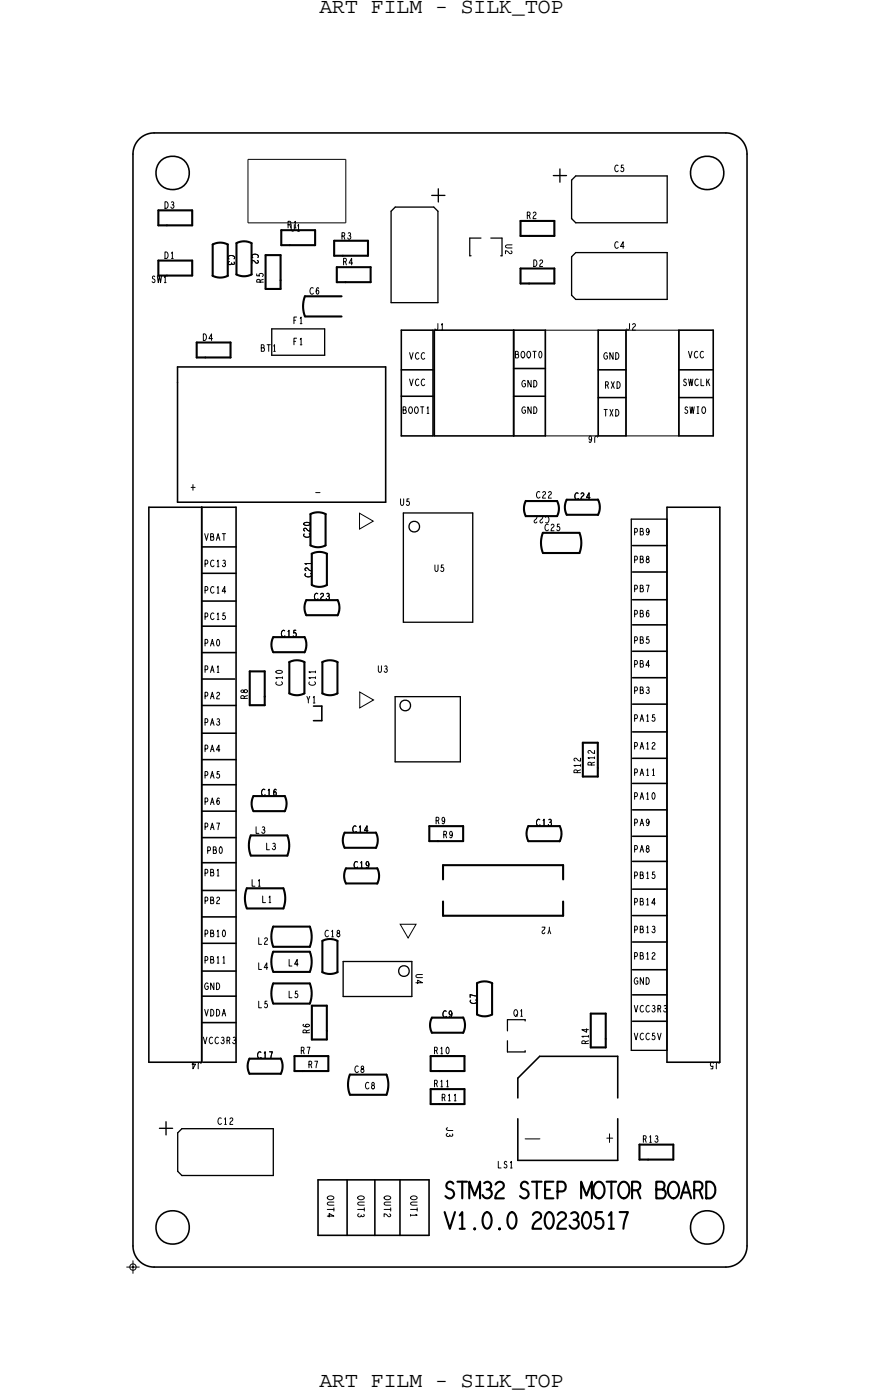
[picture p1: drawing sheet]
<svg xmlns="http://www.w3.org/2000/svg" width="85mm" height="135mm" viewBox="0 0 85 135" stroke-linecap="round" stroke-linejoin="round" font-family="sans-serif">
<!-- layer: Board Outline -->
<g fill="none" stroke="#000" stroke-width=".15">
<path d="M12.8 14.8v104.9zM14.8 12.8h54.9zM14.8 12.8a2.03 2.03 0 0 0-2 2M69.7 12.8a2.03 2.03 0 0 1 2.1 2M71.8 14.8v104.9zM38.6 35.5h3zM38.6 38.1h3zM38.6 31.7h3zM38.6 31.7v10.2zM41.6 31.7v10.2zM49.4 35.4h3zM49.4 38.1h3z"/>
<path d="M49.4 31.7v10.2zM49.4 31.7h3zM52.4 31.7v10.2zM57.5 35.5h2.6zM57.5 38.2h2.6zM57.5 31.7v10.2zM57.5 31.7h2.6zM60.1 31.7v10.2zM65.2 35.5h3.3zM65.2 38.2h3.3zM65.2 31.7v10.2zM65.2 31.7h3.3z"/>
<path d="M68.5 31.7v10.2zM19.4 52.6h3.3zM19.4 55.1h3.3zM19.4 57.8h3.3zM19.4 48.8v53.3zM19.4 48.8h3.3zM22.7 48.8v53.3zM38.6 41.9h3zM49.4 41.9h3zM57.5 41.9h2.6zM60.8 57.6h3.3zM60.8 55h3.3z"/>
<path d="M60.8 52.4h3.3zM65.2 41.9h3.3zM19.4 60.2h3.3zM19.4 62.7h3.3zM19.4 65.3h3.2zM19.4 67.8h3.3zM19.4 70.5h3.3zM19.4 73h3.3zM19.4 75.4h3.3zM19.4 78h3.3zM60.8 65.1h3.2zM60.8 62.6h3.3z"/>
<path d="M60.8 60.1h3.3zM60.8 72.9h3.3zM60.8 70.3h3.3zM60.8 67.7h3.3zM60.8 77.8h3.3zM60.8 75.3h3.3zM19.4 80.5h3.3zM19.4 82.9h3.3zM19.4 85.6h3.3zM19.4 88.1h3.3zM19.4 90.7h3.3zM19.4 93.3h3.3z"/>
<path d="M19.4 95.7h3.3zM19.4 98.3h3.3zM60.8 80.4h3.3zM60.8 85.5h3.3zM60.8 82.8h3.3zM60.8 88h3.3zM60.8 93.2h3.3zM60.8 90.5h3.3zM60.8 95.6h3.3zM60.8 98.2h3.3zM12.8 119.7a2.03 2.03 0 0 0 2 2.1M19.5 102.1h3.2z"/>
<path d="M30.6 118.7h2.8zM30.6 113.4v5.3zM30.6 113.4h10.6zM33.4 113.4v5.3zM33.4 118.7h2.6zM36 118.7h2.4zM36 113.4v5.3zM38.4 113.4v5.3zM38.4 118.7h2.8zM41.2 113.4v5.3zM71.8 119.7a2.03 2.03 0 0 1-2.1 2.1M12.8 121.8h.1"/>
<path d="M14.8 121.8h54.9z"/>
<circle cx="16.6" cy="16.6" r="1.61"/>
<circle cx="67.9" cy="16.6" r="1.61"/>
<circle cx="16.6" cy="118" r="1.61"/>
<circle cx="67.9" cy="118" r="1.61"/>
</g>
<path d="M60.7 49.9h3.4zM60.7 49.9v51zM64.1 49.9v51zM60.7 100.9h3.4z" fill="none" stroke="#000" stroke-width=".13"/>
<!-- layer: Components -->
<g fill="none" stroke="#000" stroke-width=".2">
<path d="M15.2 21.7h.8zM15.2 20.2v1.5zM15.2 25v1.5zM15.2 20.2h3.3zM15.2 25h3.3zM16 21.7h2.5zM16 26.5h2.5zM18.5 20.2v1.5zM18.5 25v1.5zM18.9 32.9h3.2zM18.9 34.4h.8zM18.9 32.9v1.5z"/>
<path d="M19.7 34.4h2.4zM20.4 26.5l.7 .2 .8-.2M20.4 23.5v3zM20.4 23.5l.8-.2 .7 .2M21.9 23.5v3zM22.1 32.9v1.5zM22.7 26.4l.7 .2 .8-.2M22.7 23.4v3zM22.7 23.4l.8-.2 .7 .2M24.2 23.4v3zM25.5 24.5h1.5zM25.5 27.8h1.5z"/>
<path d="M25.5 24.5v3.3zM27 26.9v.9zM27 24.5v2.4zM27 23.6h.9zM27 22.1v1.5zM27 22.1h3.3zM27.9 23.6h2.4zM29.3 28.5a2.69 2.69 0 0 0 0 1.9M29.3 28.5h3.5zM29.3 30.4h3.5zM30.3 22.1v1.5zM32.1 23.1h3.3z"/>
<path d="M32.1 24.6h.8zM32.1 23.1v1.5zM32.4 27.1h.8zM32.4 25.7v1.4zM32.4 25.7h3.2zM32.9 24.6h2.5zM33.2 27.1h2.4zM35.4 23.1v1.5zM35.6 25.7v1.4zM50 22.7h.8zM50 21.2v1.5zM50 27.2h.8z"/>
<path d="M50 25.8v1.4zM50 21.2h3.3zM50 25.8h3.3zM50.8 27.2h2.5zM50.8 22.7h2.5zM53.3 21.2v1.5zM53.3 25.8v1.4zM29.4 59.1h3zM29.4 57.7h3zM29.4 57.7l-.1 .7 .1 .7M29.8 49.4l.8-.2 .7 .2M29.8 52.4l.7 .2 .8-.2"/>
<path d="M29.8 49.4v3zM29.9 53.2l.8-.2 .7 .2M30 56.2l.6 .2 .8-.2M30 53.2v3zM31.3 49.4v3zM31.4 53.2v3zM32.4 57.7l.2 .8-.2 .6M50.5 49.6h3zM50.5 48.2h3zM50.5 48.1l-.2 .7 .2 .8M52.2 51.2a2.69 2.69 0 0 0 0 1.9M52.2 51.2h3.5z"/>
<path d="M52.2 53.2h3.5zM53.5 48.2l.2 .7-.2 .7M54.5 49.5h3zM54.5 48h3zM54.5 48l-.2 .7 .2 .8M55.7 51.2a2.69 2.69 0 0 1 0 1.9M57.5 48l.1 .8-.1 .7M24 64.5h1.4zM24 67.8h1.4zM24 64.5v3.3zM24.4 78h3zM24.4 76.5h3z"/>
<path d="M24.4 76.5l-.2 .7 .2 .8M25.4 66.9v.9zM25.4 64.5v2.4zM26.3 62.7h3zM26.3 61.2h3zM26.3 61.2l-.2 .7 .2 .8M27.4 76.5l.1 .8-.1 .7M27.8 63.6l.8-.1 .7 .1M27.8 66.6l.7 .2 .7-.2M27.8 63.6v3zM29.2 63.6v3zM29.3 61.2l.1 .8-.1 .7"/>
<path d="M31 63.6l.7-.1 .7 .1M31 66.6l.7 .2 .7-.2M31 63.6v3zM32.4 63.6v3zM41.3 79.4h3.2zM41.3 79.4v1.4zM44.5 79.4v1.4zM50.8 79.4h3zM50.8 79.4l-.2 .7 .2 .7M53.8 79.4l.1 .8-.1 .7M56 71.4h1.4zM56 74.6h1.4z"/>
<path d="M56 71.4v3.2zM57.4 73.8v.8zM57.4 71.4v2.4zM23.7 85.4a2.69 2.69 0 0 0 0 1.9M23.7 85.4h3.5zM23.7 87.3h3.5zM24.1 80.3a2.69 2.69 0 0 0 0 1.9M24.1 80.3h3.5zM24.1 82.2h3.5zM26.3 94.5a2.69 2.69 0 0 0-.1 1.9M26.3 91.5a2.69 2.69 0 0 0-.1 1.9M26.3 89.1a2.69 2.69 0 0 0-.1 1.9"/>
<path d="M26.3 94.5h3.5zM26.3 96.5h3.5zM26.3 91.5h3.5zM26.3 93.4h3.5zM26.3 89.1h3.5zM26.3 91h3.5zM27.2 85.4a2.69 2.69 0 0 1 0 1.9M27.6 80.3a2.69 2.69 0 0 1 0 1.9M29.8 94.5a2.69 2.69 0 0 1 0 2M29.8 91.5a2.69 2.69 0 0 1 0 1.9M29.8 89.1a2.69 2.69 0 0 1 0 1.9M30 96.7h1.4z"/>
<path d="M30 99.9h1.4zM30 96.7v3.2zM31 93.4l.7 .2 .7-.2M31 90.4v3zM31.4 99.1v.8zM31.4 96.7v2.4zM32.4 90.4v3zM33.1 81.5h3zM33.1 80h3zM33.1 80l-.2 .7 .2 .8M33.2 84.9h3zM33.2 83.5h3z"/>
<path d="M33.2 83.5l-.1 .7 .1 .7M36.1 80l.2 .8-.2 .7M36.2 83.4l.2 .8-.2 .7M41.3 80.8h.8zM41.5 99.3h3zM41.5 97.8h3zM41.5 97.8l-.2 .7 .2 .8M42.1 80.8h2.4zM42.6 83.2h11.5zM42.6 83.2v1.3zM42.6 88h11.5zM42.6 86.6v1.4z"/>
<path d="M44.5 97.8l.2 .8-.2 .7M45.8 94.5l.8-.2 .7 .2M45.8 97.5l.7 .2 .8-.2M45.8 94.5v3zM47.3 94.5v3zM50.8 80.8h3zM54.1 83.2v1.3zM54.1 86.6v1.4zM56.8 97.4h1.4zM56.8 97.4v3.3zM58.2 99.8v.9zM58.2 97.4v2.4z"/>
<path d="M24 103.2h3zM24 101.7h3zM24 101.7l-.2 .7 .2 .8M27 101.7l.2 .8-.2 .7M28.3 101.5h3.2zM28.3 102.9h.8zM28.3 101.5v1.4zM29.1 102.9h2.4zM31.5 101.5v1.4zM33.6 103.3a2.69 2.69 0 0 0 0 1.9M33.6 103.3h3.5zM33.6 105.2h3.5z"/>
<path d="M37.1 103.3a2.69 2.69 0 0 1 0 1.9M41.4 104.7h3.2zM41.4 101.5h3.2zM41.4 106.1h.8zM41.4 104.7v1.4zM41.4 102.9h.8zM41.4 101.5v1.4zM42.2 106.1h2.4zM42.2 102.9h2.4zM44.6 104.7v1.4zM44.6 101.5v1.4zM56.8 100.7h1.4z"/>
<path d="M61.4 111.4h.9zM61.4 110v1.4zM61.4 110h3.3zM62.3 111.4h2.4zM64.7 110v1.4z"/>
</g>
<g fill="none" stroke="#000" stroke-width=".15">
<path d="M17.1 35.3h20zM17.1 35.3v1.5zM17.1 36.8v11.5zM37.1 35.3v13zM41.7 31.7h7.7zM41.7 31.7v10.2zM49.4 31.7v10.2zM14.3 48.8h5.1zM14.3 48.8v53.3zM17.1 48.3h20zM19.4 48.8v53.3zM41.7 41.9h7.7z"/>
<path d="M64.1 48.8h5.1zM64.1 48.8v53.3zM69.2 48.8v53.3zM30.1 67.9h.8zM30.1 69.3h.8zM30.9 67.9v1.4zM14.3 102.1h5.1zM49.8 103.6l2.1-2.1zM49.8 103.6v1.9zM49.8 111.5h9.6zM49.8 107.5v4zM51.9 101.5h7.5z"/>
<path d="M59.4 101.5v4zM59.4 107.5v4zM64.1 102.1h5.1z"/>
</g>
<g fill="none" stroke="#000" stroke-width=".13">
<path d="M38 19.9l-.4 .4zM38 19.9h3.7zM41.5 18.8h1.2zM41.7 19.9l.4 .4zM42.1 18.1v1.3zM53.2 16.9h1.2zM53.8 16.2v1.3zM54.9 17.3l.4-.4zM54.9 17.3v3.7zM55.3 16.9h8.8zM64.1 16.9v4.5zM26.1 31.6v2.5z"/>
<path d="M26.1 31.6h5.1zM26.1 34.1h5.1zM31.2 31.6v2.5zM37.6 20.3v8.8zM37.6 29.1h4.5zM42.1 20.3v8.8zM54.9 24.7l.4-.4zM54.9 24.7v3.7zM54.9 21l.4 .4zM54.9 28.4l.4 .4zM55.3 28.8h8.8zM55.3 21.4h8.8z"/>
<path d="M55.3 24.3h8.8zM64.1 24.3v4.5zM38.8 59.8h6.6zM38.8 49.3v10.5zM38.8 49.3h6.6zM45.4 49.3v10.5zM38 73.2h6.2zM38 67v6.2zM38 67h6.2zM44.2 67v6.2zM33 92.4h6.6zM33 92.4v3.4z"/>
<path d="M33 95.8h6.6zM39.6 92.4v3.4zM15.3 108.4h1.3zM16 107.8v1.3zM17.1 112.6l.4 .4zM17.1 108.9l.4-.4zM17.1 108.9v3.7zM17.5 113h8.8zM17.5 108.5h8.8zM26.3 108.5v4.5z"/>
<circle cx="39.8" cy="50.6" r=".51"/>
<circle cx="38.9" cy="67.8" r=".51"/>
<circle cx="38.8" cy="93.3" r=".51"/>
</g>
<g fill="none" stroke="#000" stroke-width=".1">
<path d="M23.8 15.3v6.1zM23.8 15.3h9.4zM33.2 15.3v6.1zM23.8 21.4h9.4zM52.4 31.7h5.1zM52.4 31.7v10.2zM57.5 31.7v10.2zM60.1 31.7h5.1zM60.1 31.7v10.2zM65.2 31.7v10.2zM34.5 49.3l1.4 .8-1.4 .7zM52.4 41.9h5.1z"/>
<path d="M60.1 41.9h5.1zM34.6 66.5l1.3 .8-1.3 .7zM38.4 88.8h1.6l-.8 1.4z"/>
</g>
<path d="M45.1 22.9h1.1zM45.1 22.9v1.7zM45.1 24.6h.2zM47.2 22.9h1zM48.1 24.6h.1zM48.2 22.9v1.7zM48.8 98h1.7zM48.8 98v1.1zM48.8 101.1h1.7zM48.8 100v1.1zM50.5 101v.1z" fill="none" stroke="#000" stroke-width=".12"/>
<!-- layer: Text -->
<path d="M50.5 109.5h1.4" fill="none" stroke="#000" stroke-width=".1"/>
<!-- layer: Drawing Origin -->
<path d="M12.1 121.8h1.3M12.5 121.6l.3-.1 .2 .1 .1 .2-.1 .2-.2 .1-.3-.1v-.2zM12.8 121.1v1.3" fill="none" stroke="#000" stroke-width=".1"/>
<text font-size="3.2" x="57.9" y="110">+</text>
<g font-size="2.7">
<text x="42.6" y="115.2">STM32 STEP MOTOR BOARD</text>
<text x="42.6" y="118.1">V1.0.0 20230517</text>
</g>
<g font-size="2.2">
<text x="18.1" y="47.3">+</text>
<text x="30.1" y="47.8">-</text>
</g>
<g font-size="2.1">
<text x="30.7" y="1.2">ART FILM - SILK_TOP</text>
<text x="30.7" y="133.3">ART FILM - SILK_TOP</text>
</g>
<g font-size="1.1">
<text x="59" y="16.5">C5</text>
<text x="15.8" y="20">D3</text>
<text x="27.6" y="21.9">R1</text>
<text x="32.8" y="23">R3</text>
<text x="48.6" y="23.5" transform="rotate(90 48.6 23.5)">U2</text>
<text x="50.6" y="21">R2</text>
<text x="59" y="23.9">C4</text>
<text x="14.6" y="27.2">SW1</text>
<text x="15.8" y="24.8">D1</text>
<text x="21.9" y="24.5" transform="rotate(90 21.9 24.5)">C3</text>
<text x="24.2" y="24.4" transform="rotate(90 24.2 24.4)">C2</text>
<text x="25.3" y="27.2" transform="rotate(-90 25.3 27.2)">R5</text>
<text x="29.7" y="28.3">C6</text>
<text x="32.9" y="25.5">R4</text>
<text x="51.2" y="25.6">D2</text>
<text x="19.5" y="32.7">D4</text>
<text x="25.1" y="33.8">BT1</text>
<text x="28.2" y="31.1">F1</text>
<text x="28.2" y="33.1">F1</text>
<text x="39.3" y="34.5">VCC</text>
<text x="41.7" y="31.7">J1</text>
<text x="49.5" y="34.4">BOOT0</text>
<text x="58" y="34.5">GND</text>
<text x="60.1" y="31.7">J2</text>
<text x="66.1" y="34.4">VCC</text>
<text x="38.7" y="39.7">BOOT1</text>
<text x="39.3" y="37.1">VCC</text>
<text x="50.1" y="39.7">GND</text>
<text x="50.1" y="37.2">GND</text>
<text x="57.5" y="41.9" transform="rotate(-180 57.5 41.9)">J6</text>
<text x="58" y="40">TXD</text>
<text x="58.1" y="37.3">RXD</text>
<text x="65.6" y="37.1">SWCLK</text>
<text x="65.7" y="39.7">SWIO</text>
<text x="51.5" y="47.9">C22</text>
<text x="19.6" y="51.9">VBAT</text>
<text x="29.8" y="51.7" transform="rotate(-90 29.8 51.7)">C20</text>
<text x="38.4" y="48.6">U5</text>
<text x="52.3" y="51">C25</text>
<text x="52.8" y="49.6" transform="rotate(-180 52.8 49.6)">C22</text>
<text x="55.2" y="48">C24</text>
<text x="60.9" y="51.4">PB9</text>
<text x="19.6" y="54.5">PC13</text>
<text x="19.6" y="57">PC14</text>
<text x="19.6" y="59.5">PC15</text>
<text x="29.9" y="55.5" transform="rotate(-90 29.9 55.5)">C21</text>
<text x="30.2" y="57.7">C23</text>
<text x="41.7" y="54.9">U5</text>
<text x="60.9" y="54.1">PB8</text>
<text x="60.9" y="56.9">PB7</text>
<text x="60.9" y="59.3">PB6</text>
<text x="19.6" y="62.1">PA0</text>
<text x="19.6" y="64.6">PA1</text>
<text x="27" y="61.2">C15</text>
<text x="27.1" y="65.9" transform="rotate(-90 27.1 65.9)">C10</text>
<text x="30.3" y="65.9" transform="rotate(-90 30.3 65.9)">C11</text>
<text x="36.3" y="64.6">U3</text>
<text x="60.9" y="61.8">PB5</text>
<text x="60.9" y="64.1">PB4</text>
<text x="19.6" y="67.2">PA2</text>
<text x="19.6" y="69.7">PA3</text>
<text x="23.8" y="67.2" transform="rotate(-90 23.8 67.2)">R8</text>
<text x="29.4" y="67.6">Y1</text>
<text x="60.9" y="69.3">PA15</text>
<text x="60.9" y="66.7">PB3</text>
<text x="60.9" y="72">PA12</text>
<text x="19.6" y="72.2">PA4</text>
<text x="19.6" y="74.8">PA5</text>
<text x="19.6" y="77.3">PA6</text>
<text x="25.1" y="76.5">C16</text>
<text x="55.8" y="74.3" transform="rotate(-90 55.8 74.3)">R12</text>
<text x="57.1" y="73.6" transform="rotate(-90 57.1 73.6)">R12</text>
<text x="60.9" y="74.5">PA11</text>
<text x="60.9" y="76.8">PA10</text>
<text x="19.6" y="79.7">PA7</text>
<text x="19.9" y="82">PB0</text>
<text x="24.5" y="80.1">L3</text>
<text x="25.6" y="81.7">L3</text>
<text x="33.9" y="80">C14</text>
<text x="34" y="83.4">C19</text>
<text x="41.8" y="79.2">R9</text>
<text x="42.6" y="80.5">R9</text>
<text x="51.5" y="79.4">C13</text>
<text x="60.9" y="79.4">PA9</text>
<text x="60.9" y="81.9">PA8</text>
<text x="19.6" y="84.2">PB1</text>
<text x="19.6" y="86.9">PB2</text>
<text x="24.2" y="85.2">L1</text>
<text x="25.2" y="86.7">L1</text>
<text x="53" y="89.1" transform="rotate(-180 53 89.1)">Y2</text>
<text x="60.9" y="84.4">PB15</text>
<text x="60.9" y="87">PB14</text>
<text x="60.9" y="89.6">PB13</text>
<text x="19.6" y="90">PB10</text>
<text x="19.6" y="92.6">PB11</text>
<text x="19.6" y="95.1">GND</text>
<text x="24.8" y="93.2">L4</text>
<text x="24.8" y="90.8">L2</text>
<text x="27.7" y="92.8">L4</text>
<text x="27.7" y="95.9">L5</text>
<text x="31.2" y="90">C18</text>
<text x="40" y="93.6" transform="rotate(90 40 93.6)">U4</text>
<text x="60.9" y="92.2">PB12</text>
<text x="60.9" y="94.6">GND</text>
<text x="19.5" y="100.3">VCC3R3</text>
<text x="19.6" y="97.6">VDDA</text>
<text x="24.7" y="101.7">C17</text>
<text x="24.8" y="96.9">L5</text>
<text x="28.9" y="101.3">R7</text>
<text x="29.7" y="99.3" transform="rotate(-90 29.7 99.3)">R6</text>
<text x="41.7" y="101.3">R10</text>
<text x="42.5" y="97.8">C9</text>
<text x="45.8" y="96.5" transform="rotate(-90 45.8 96.5)">C7</text>
<text x="49.4" y="97.7">Q1</text>
<text x="56.5" y="100.4" transform="rotate(-90 56.5 100.4)">R14</text>
<text x="60.9" y="97.3">VCC3R3</text>
<text x="60.9" y="99.9">VCC5V</text>
<text x="19.4" y="102.1" transform="rotate(-180 19.4 102.1)">J4</text>
<text x="29.6" y="102.6">R7</text>
<text x="34.1" y="103.1">C8</text>
<text x="35.1" y="104.7">C8</text>
<text x="41.7" y="104.5">R11</text>
<text x="42.4" y="105.8">R11</text>
<text x="69.2" y="102.1" transform="rotate(-180 69.2 102.1)">J5</text>
<text x="20.9" y="108.1">C12</text>
<text x="42.9" y="108.3" transform="rotate(90 42.9 108.3)">J3</text>
<text x="47.8" y="112.3">LS1</text>
<text x="61.7" y="109.8">R13</text>
<text x="31.4" y="114.9" transform="rotate(90 31.4 114.9)">OUT4</text>
<text x="34.4" y="114.9" transform="rotate(90 34.4 114.9)">OUT3</text>
<text x="36.9" y="114.9" transform="rotate(90 36.9 114.9)">OUT2</text>
<text x="39.4" y="114.9" transform="rotate(90 39.4 114.9)">OUT1</text>
</g>
</svg>
